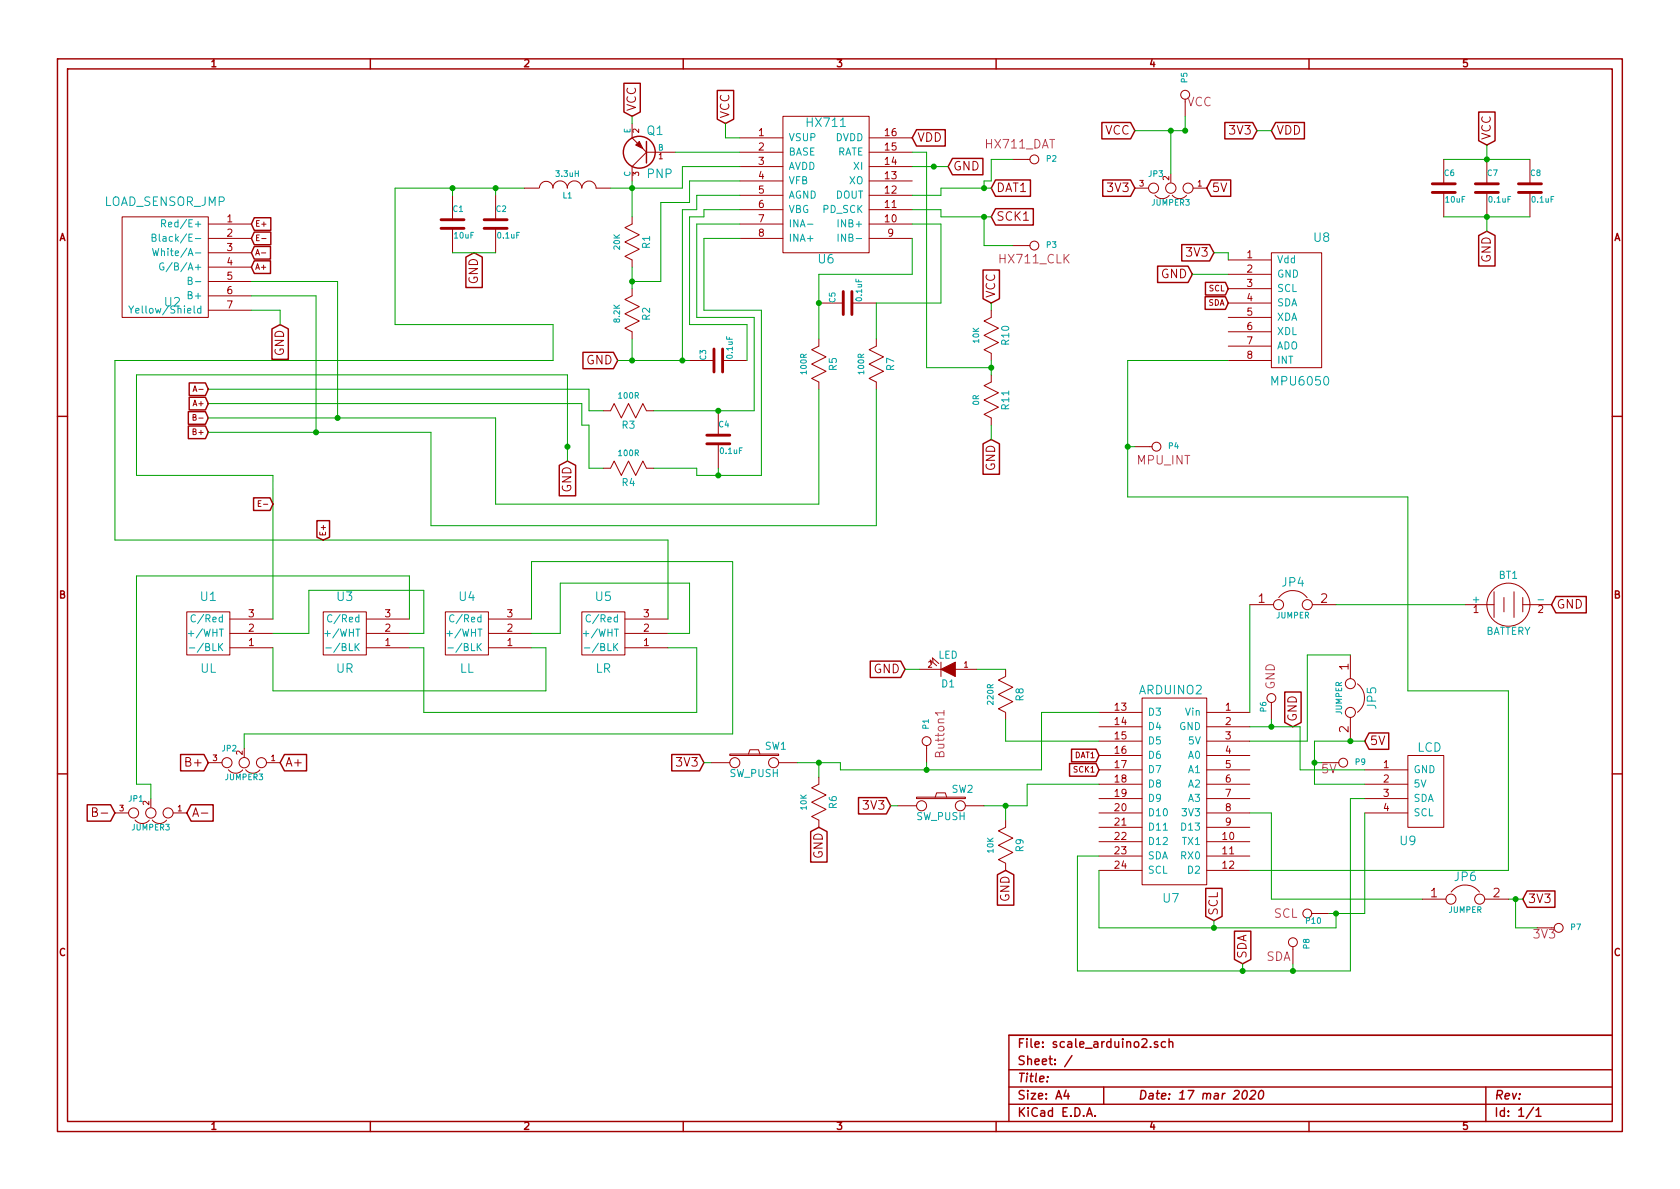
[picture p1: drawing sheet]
<svg xmlns="http://www.w3.org/2000/svg" width="297mm" height="210mm" viewBox="0 0 297 210" stroke-linecap="round" stroke-linejoin="round" font-family="sans-serif">
<g fill="none" stroke="#a00000" stroke-width=".25">
<path d="M10.2 10.4h276.6v189.7h-276.6zM11.9 12.2h273.2v186.1h-273.2zM65.5 10.4v1.8M110.3 14.7h2.9v5.1l-1.4 .8-1.5-.8zM120.8 10.4v1.8M126.8 16h2.9v5.1l-1.4 .7-1.5-.7zM176.1 10.4v1.8M231.4 10.4v1.8M261.4 19.8h2.9v5.1l-1.4 .7-1.5-.7zM45 38.5h2.9v2.2h-2.9l-.6-1.1zM162.1 22.9h5v2.9h-5l-.8-1.4zM168.4 28h5.4v2.9h-5.4l-.8-1.4z"/>
<path d="M176 31.8h6.2v2.9h-6.2l-.7-1.4zM176 36.9h6.7v2.9h-6.7l-.7-1.5zM194.8 21.7h5.1l.8 1.4-.8 1.5h-5.1zM195 31.8h4.9l.8 1.5-.8 1.4h-4.9zM214.1 31.8h3.5v2.9h-3.5l-.7-1.4zM216.6 21.7h4.9l.7 1.4-.7 1.5h-4.9zM225.6 21.7h5v2.9h-5l-.8-1.5zM45 43.6h2.8v2.2h-2.8l-.6-1.1zM45 46.1h2.8v2.3h-2.8l-.6-1.2zM45 41h2.9v2.3h-2.9l-.6-1.1zM48.1 58.2l1.4-.8 1.5 .8v5.3h-2.9zM82.4 45.5l1.4-.8 1.5 .8v5.3h-2.9z"/>
<path d="M173.8 47.7h2.9v5.1l-1.4 .8-1.5-.8zM204.7 47.1h5.4l.7 1.4-.7 1.5h-5.4zM208.9 43.3h5l.7 1.4-.7 1.4h-5zM213.1 52.5h3.6l.5 1.1-.5 1.1h-3.6zM213.1 49.9h3.6l.5 1.1-.5 1.2h-3.6zM261.4 41.7l1.5-.8 1.4 .8v5.3h-2.9zM10.2 73.6h1.7M33.3 72.8h3l.5 1.1-.5 1.1h-3zM33.3 75.3h3l.5 1.1-.5 1.2h-3zM33.5 67.7h2.8l.5 1.1-.5 1.1h-2.8zM33.5 70.3h2.8l.5 1.1-.5 1.1h-2.8zM103.1 62.3h5.4l.7 1.4-.7 1.5h-5.4z"/>
<path d="M173.8 78.5l1.5-.8 1.4 .8v5.4h-2.9zM285.1 73.6h1.7M44.8 88h3l.5 1.1-.5 1.2h-3zM56 92.1h2.3v2.9l-1.2 .5-1.1-.5zM98.9 82.3l1.4-.8 1.5 .8v5.4h-2.9zM153.9 116.9h5.4l.7 1.5-.7 1.4h-5.4zM275.1 105.5h5.4v2.9h-5.4l-.8-1.5zM10.2 136.8h1.7M31.9 133.4h4.2l.7 1.5-.7 1.4h-4.2zM50.3 133.4h3.9v2.9h-3.9l-.8-1.4zM118.8 133.4h4.9l.8 1.5-.8 1.4h-4.9zM189.1 135h4.7l.5 1.1-.5 1.2h-4.7z"/>
<path d="M189.5 132.5h4.3l.5 1.1-.5 1.1h-4.3zM227.2 122.4h2.8v5.4l-1.4 .7-1.4-.7zM242.1 129.6h3.4v2.9h-3.4l-.8-1.4zM285.1 136.8h1.7M15.4 142.3h4.2l.7 1.5-.7 1.4h-4.2zM33.8 142.3h3.9v2.9h-3.9l-.8-1.4zM143.3 147.1l1.5-.8 1.4 .8v5.3h-2.9zM151.8 141h4.9l.8 1.5-.8 1.4h-4.9zM176.4 154.7l1.4-.8 1.4 .8v5.4h-2.8zM213.2 157.1h2.9v4.9l-1.5 .8-1.4-.8zM270 157.6h4.9v2.8h-4.9l-.8-1.4zM218.3 164.7h2.9v5l-1.5 .7-1.4-.7z"/>
<path d="M65.5 198.3v1.8M120.8 198.3v1.8M176.1 198.3v1.8M178.4 189.2h106.7M178.4 195.3h106.7M178.4 192.2h106.7M185.2 190.4v.1M188.5 192.8l-.4 1h1M188.8 193.3v1.1M189.5 186.7l-1.3 1.9M192.1 197.4l.5-1.5 .5 1.5M192.3 197h.7"/>
<path d="M193.6 197.3v.1M195.1 192.2v3.1M203.4 185.1v.1M204.7 184.3l-.4-.1-.2 .2 .1 .2 .5 .2v.3h-.6M206.1 184.3a.48 .48 0 0 0-.7 0v.8l.2 .1 .5-.1M206.7 184.3h.1a.36 .36 0 0 1 .6 .1v.8M206.7 183.7v1.5M219.9 193l.3-.2a.88 .88 0 0 1-.3 1.6l-.3-.3a1.19 1.19 0 0 1 .3-1.1zM221.2 193l.2-.2h.3l.3 .3-.1 .4-1 .9h1M222.8 193l.3-.2a.88 .88 0 0 1-.3 1.6l-.3-.3a1.19 1.19 0 0 1 .3-1.1zM231.4 198.3v1.8M262.7 192.2v6.1"/>
<path d="M271.1 195.8l-1.3 2M271.6 196.3l.4-.4v1.5M271.6 197.4h.9M285.1 183.1h-106.7v15.2"/>
<circle cx="113" cy="26.9" r="2.82"/>
</g>
<g fill="none" stroke="#a00000" stroke-width=".18">
<path d="M209.5 18v2.6M21.6 38.3h15.2v17.8h-15.2zM36.8 39.6h7.6M80 34.5v4.4M87.6 34.5v4.4M92.7 33.3h2.5M95.4 33.2a1.19 1.19 0 0 1 1.2-1.1 1.19 1.19 0 0 1 1.2 1.2M97.8 33.2a1.27 1.27 0 0 1 1.2-1.2 1.27 1.27 0 0 1 1.3 1.3M100.3 33.2a1.27 1.27 0 0 1 1.3-1.2 1.27 1.27 0 0 1 1.2 1.3M102.9 33.2a1.24 1.24 0 0 1 1.3-1.2 1.24 1.24 0 0 1 1.2 1.3M105.4 33.3h2.5M111.8 21.8v2.6l.8 .9"/>
<path d="M111.8 38.3v1.3l-1.3 .7 2.5 1.2-2.5 1.3 2.5 1.3-2.5 1.2 1.3 .7M113.7 26.3l.6 .6M114.3 26.9h5.1M114.3 26.9l-2.5 2.6v2.5M130.8 24.4h7.6M130.8 26.9h7.6M130.8 29.5h7.6M130.8 32h7.6M130.8 34.5h7.6M130.8 37.1h7.6M130.8 39.6h7.6M138.4 20.6h15.3v24.1h-15.3z"/>
<path d="M153.7 24.4h7.6M153.7 26.9h7.6M153.7 29.5h7.6M153.7 32h7.6M153.7 34.5h7.6M153.7 37.1h7.6M153.7 39.6h7.6M179.1 28.2h3M200.7 33.3h2.4M204.2 34.5a1.62 1.62 0 0 0 2.5 0M207.3 34.5a1.62 1.62 0 0 0 2.5 0M210.9 33.3h2.5"/>
<path d="M255.3 28.2v4.3M255.3 34v4.3M262.9 28.2v4.3M262.9 34v4.3M270.5 28.2v4.3M270.5 34v4.3M36.8 42.2h7.6M36.8 44.7h7.6M36.8 47.2h7.6M36.8 49.8h7.6M36.8 52.3h7.6M36.8 54.9h7.6"/>
<path d="M46.2 44.7h.8M46.3 42.2h.7M80 40.4v4.3M87.6 40.4v4.3M111.8 52.3l-1.3 .7 2.5 1.2-2.5 1.3 2.5 1.3-2.5 1.2 1.3 .7M111.8 46v1.2M111.8 51v1.3M111.8 58.7v1.2M130.8 42.2h7.6M144.8 59.9v1.3M144.8 53.6h4.3M150.6 53.6h4.3"/>
<path d="M153.7 42.2h7.6M154.9 59.9v1.3M175.3 56.1l-1.3 .7 2.5 1.2-2.5 1.3 2.5 1.3-2.5 1.2 1.3 .7M175.3 54.9v1.2M179.1 43.4h3M217.2 53.6h7.6M217.2 46h7.6M217.2 48.5h7.6M217.2 51h7.6M217.2 56.1h7.6M217.2 58.7h7.6M224.8 44.7h8.9v20.3h-8.9z"/>
<path d="M34.1 69.2l.4-1 .3 1M34.1 73.8l.5-.1v-.3l-.5-.1v1h.4l.2-.3-.2-.2M35.2 73.9h.7M106.7 72.6h1.2l.7-1.2 1.3 2.5 1.2-2.5 1.3 2.5 1.3-2.5 .6 1.2h1.3M121.9 63.7h4.3M127 72.6v4.4M127 78.5v4.3M127.8 63.7h4.3M144.8 61.2l-1.3 .6 2.5 1.3-2.5 1.3 2.5 1.3-2.5 1.2 1.3 .7M144.8 67.6v1.2M154.9 61.2l-1.2 .6 2.5 1.3-2.5 1.3 2.5 1.3-2.5 1.2 1.2 .7M154.9 67.6v1.2"/>
<path d="M175.3 66.3v1.3l-1.3 .6 2.5 1.3-2.5 1.2 2.5 1.3-2.5 1.3 1.3 .6M175.3 62.5v1.2M175.3 73.9v1.3M200.7 79h3M217.2 63.7h7.6M217.2 61.2h7.6M45.7 89h.3M46.2 88.5h-.5v1.1h.5M46.6 89.2h.7M106.7 82.8h1.2l.7-1.3 1.3 2.6 1.2-2.6 1.3 2.6 1.3-2.6 .6 1.3h1.3M33 108.2h7.6v7.6h-7.6zM40.6 114.5h7.7"/>
<path d="M40.6 112h7.7M40.6 109.5h7.7M57.1 108.2h7.7v7.6h-7.7zM64.8 114.5h7.6M64.8 112h7.6M64.8 109.5h7.6M78.7 108.2h7.7v7.6h-7.7zM86.4 114.5h7.6M86.4 112h7.6M86.4 109.5h7.6M102.9 108.2h7.6v7.6h-7.6zM110.5 114.5h7.6"/>
<path d="M110.5 112h7.6M110.5 109.5h7.6M162.6 118.4h3.8M164.6 117.3l-.1-.6 1.1 1M165 117l-.2-.7 1.2 1M166.4 117.1v2.5M168.9 118.4h3.8M177.8 118.4v1.2l-1.3 .7 2.6 1.2-2.6 1.3 2.6 1.3-2.6 1.2 1.3 .7M221 106.9h4.2M226.1 105.7a3.2 3.2 0 0 1 5 0M232 106.9h4.2M238.8 115.8v4.2"/>
<path d="M259.1 106.9h5.1M264.2 104.6v4.6M265.9 105.7v2.5M267.7 104.6v4.6M269.2 106.9h5.1M269.2 105.7v2.5M36.8 134.9h2.4M40.4 136.1a1.62 1.62 0 0 0 2.5 0M43.4 136.1a1.62 1.62 0 0 0 2.5 0M47.1 134.9h2.4M125.7 134.9h3.3M129 133.3h8.7v.3h-8.7z"/>
<path d="M132.3 133.3l.3-.7h1.5l.3 .7M137.7 134.9h3.3M144.8 137.4v1.3l-1.3 .6 2.5 1.3-2.5 1.3 2.5 1.2-2.5 1.3 1.3 .6M163.8 131.8v3.1M177.8 126v1.2M194.3 126h7.6M194.3 128.5h7.6M194.3 131.1h7.6M194.3 133.6h7.6M194.3 136.1h7.6M194.3 138.7h7.6M201.9 123.4h11.5v33.1h-11.5z"/>
<path d="M213.4 126h7.6M213.4 128.5h7.6M213.4 131.1h7.6M213.4 133.6h7.6M213.4 136.1h7.6M213.4 138.7h7.6M224.8 124.2v3M238.8 126.9v4.2M240 120.9a3.2 3.2 0 0 1 0 5.1M241.3 136.1h7.6M241.3 138.7h7.6M248.9 133.6h6.4v12.7h-6.4z"/>
<path d="M16.4 143.6h.5l.2-.2 .1-.3-.2-.2-.6-.1v1.6h.5l.3-.3a.41 .41 0 0 0-.3-.5M17.9 143.8h1.1M20.3 143.8h2.4M23.9 145a1.62 1.62 0 0 0 2.5 0M26.9 145a1.62 1.62 0 0 0 2.5 0M30.6 143.8h2.4M35.6 143.8h1.2M144.8 145.1v1.2M158.7 142.5h3.4M162.1 141h8.6v.2h-8.6zM165.4 141l.2-.8h1.5l.3 .8M170.7 142.5h3.3"/>
<path d="M177.8 146.3l-1.3 .6 2.6 1.3-2.6 1.3 2.6 1.2-2.6 1.3 1.3 .6M177.8 145v1.3M177.8 152.7v1.2M194.3 141.2h7.6M194.3 143.8h7.6M194.3 146.3h7.6M194.3 148.8h7.6M194.3 151.4h7.6M194.3 153.9h7.6M213.4 141.2h7.6M213.4 143.8h7.6M213.4 146.3h7.6"/>
<path d="M213.4 148.8h7.6M213.4 151.4h7.6M213.4 153.9h7.6M241.3 141.2h7.6M241.3 143.8h7.6M251.5 159h4.2M256.6 157.7a3.2 3.2 0 0 1 5 .1M262.5 159h4.2M228.6 167.4v.5M231.9 161.5h3"/>
<circle cx="209.5" cy="16.8" r=".79"/>
<circle cx="182.9" cy="28.2" r=".79"/>
<circle cx="204" cy="33.3" r=".89"/>
<circle cx="207" cy="33.3" r=".91"/>
<circle cx="210.1" cy="33.3" r=".89"/>
<circle cx="182.9" cy="43.4" r=".79"/>
<circle cx="204.5" cy="79" r=".79"/>
<circle cx="226.1" cy="106.9" r=".89"/>
<circle cx="231.1" cy="106.9" r=".89"/>
<circle cx="266.7" cy="106.9" r="3.8"/>
<circle cx="40.1" cy="134.9" r=".89"/>
<circle cx="43.2" cy="134.9" r=".91"/>
<circle cx="46.2" cy="134.9" r=".89"/>
<circle cx="129.9" cy="134.9" r=".89"/>
<circle cx="136.8" cy="134.9" r=".89"/>
<circle cx="163.8" cy="131.1" r=".79"/>
<circle cx="224.8" cy="123.4" r=".79"/>
<circle cx="237.5" cy="134.9" r=".79"/>
<circle cx="238.8" cy="120.9" r=".89"/>
<circle cx="238.8" cy="126" r=".89"/>
<circle cx="23.6" cy="143.8" r=".89"/>
<circle cx="26.7" cy="143.8" r=".91"/>
<circle cx="29.7" cy="143.8" r=".89"/>
<circle cx="162.9" cy="142.5" r=".89"/>
<circle cx="169.8" cy="142.5" r=".89"/>
<circle cx="256.5" cy="159" r=".89"/>
<circle cx="261.6" cy="159" r=".89"/>
<circle cx="228.6" cy="166.6" r=".79"/>
<circle cx="231.1" cy="161.5" r=".79"/>
<circle cx="275.6" cy="164.1" r=".79"/>
</g>
<g fill="none" stroke="#00a0a0" stroke-width=".18">
<path d="M28.6 39.5h.6v-.5l-.1-.1h-.5v1.2M28.9 39.5l.4 .6M142.8 39.6h.9M22.8 54.1l.4 .7 .4-.7M23.2 54.8v.6M26.9 42h.5l.2-.2-.1-.3-.6-.1v1.3h.5l.2-.2v-.2l-.3-.3M27 43.9l.3 1.3 .2-.9 .3 .9 .3-1.3M28.2 41.4v1.1l.1 .2M28.9 46.6a.59 .59 0 0 0-.7 .5 .59 .59 0 0 0 .7 .6l.1-.5h-.2M33.3 49.6h.5l.1-.2v-.3l-.6-.1v1.3h.5l.1-.1 .1-.3-.3-.3M34.5 49.8h1M148.2 41.4v1.3"/>
<path d="M33.3 112h1M33.5 114.6h.9M34.5 108.8a.5 .5 0 0 0-.6 0 .5 .5 0 0 0-.1 .6 .45 .45 0 0 0 .2 .5 .45 .45 0 0 0 .5-.1M57.4 112h1M57.6 114.6h1M58.7 108.8a.5 .5 0 0 0-.6 0 .5 .5 0 0 0-.2 .6 .45 .45 0 0 0 .2 .5 .45 .45 0 0 0 .6-.1M79 112h1M79.2 114.6h1M80.3 108.8a.5 .5 0 0 0-.7 0 .5 .5 0 0 0-.1 .6 .45 .45 0 0 0 .2 .5 .45 .45 0 0 0 .6-.1M103.1 112h1M103.3 114.6h1M104.4 108.8a.5 .5 0 0 0-.6 0 .5 .5 0 0 0-.2 .6 .45 .45 0 0 0 .3 .5 .45 .45 0 0 0 .5-.1"/>
</g>
<path d="M114.3 25v3.8z" fill="#a00000" stroke="#a00000" stroke-width=".25"/>
<g fill="#a00000" stroke="#a00000" stroke-width=".18">
<path d="M112.4 25.6l.6-.6 .7 1.3z"/>
<path d="M166.4 118.4l2.5-1.3v2.5z"/>
</g>
<g fill="none" stroke="#a00000" stroke-width=".51">
<path d="M78 38.9h4M85.6 38.9h4.1M253.2 34h4.1M253.2 32.5h4.1M260.9 34h4M260.9 32.5h4M268.5 34h4M268.5 32.5h4M78 40.4h4M85.6 40.4h4.1M149.1 51.6v4M150.6 51.6v4"/>
<path d="M125 78.5h4M125 77h4M126.2 61.7v4.1M127.8 61.7v4.1"/>
</g>
<g fill="none" stroke="#00a000" stroke-width=".18">
<path d="M80 33.3v1.2M87.6 33.3v1.2M92.7 33.3h-22.9v24.1h28v6.3h-77.5v31.8h97.8v14M111.8 20.6v1.2M111.8 32v6.3M119.4 26.9h11.4M128.3 21.8v2.6h2.5M130.8 29.5h-10.2v3.8h-12.7M130.8 34.5h-7.6v2.6h-2.6v26.6M130.8 32h-8.9v3.8h-5.1v14h-5M130.8 37.1h-6.3v1.2h-2.6v19.1h10.2v6.3M130.8 39.6h-7.6v16.5h10.1v16.5h-17.7"/>
<path d="M161.3 26.9h2.5v38.1h11.5M161.3 29.5h6.3M161.3 37.1h5.1v1.2h8.9M161.3 39.6h5.1v14h-11.5v6.3M174 38.3v5.1h5.1M175.3 33.3h-8.9v1.2h-5.1M179.1 28.2h-3.8v3.8h-1.3v1.3M207 23.1v7.6M209.5 20.6v2.5h-8.8M222.2 23.1h2.6M255.3 38.3h15.2M255.3 28.2h15.2"/>
<path d="M262.9 25.6v2.6M262.9 38.3v2.6M44.4 49.8h15.3v24.1M44.4 54.9h5.1v2.5M44.4 52.3h11.5v24.1M80 44.7h7.6M111.8 47.2v3.8M111.8 59.9v3.8M130.8 42.2h-6.3v12.7h10.1v29.2h-11.4v-1.3h-7.6M161.3 42.2v6.3h-16.5v11.4M175.3 53.6v1.3M210.8 48.5h6.4"/>
<path d="M214.6 44.7h2.6v1.3M36.8 68.8h67.3v3.8h2.6M36.8 71.4h66.1v3.8h1.2v7.6h2.6M109.2 63.7h12.7M144.8 68.8v20.3h-57.2v-15.2h-50.8M154.9 68.8v24.2h-78.7v-16.6h-39.4M175.3 63.7v2.6M175.3 75.2v2.5M199.4 79h1.3M217.2 63.7h-17.8v24.2h49.5v34.3h17.8v31.7h-45.7M100.3 81.5v-15.2h-76.2v17.8h24.2v25.4M127 82.8v1.3"/>
<path d="M48.3 114.5v7.7h48.2v-7.7h-2.5M48.3 112h6.3v-7.6h20.3v7.6h-2.5M72.4 114.5h2.5v11.5h48.3v-11.5h-5.1M72.4 109.5v-7.7h-48.3v36.9h2.6v2.5M94 112h5.1v-8.9h22.8v8.9h-3.8M94 109.5v-10.2h35.5v30.5h-86.3v2.5M160 118.4h2.6M172.7 118.4h5.1M221 106.9v19.1M236.2 106.9h22.9M238.8 115.8h-7.7v15.3h-10.1M124.5 134.9h1.2"/>
<path d="M144.8 134.9v2.5M163.8 134.9v1.2M177.8 127.2v3.9h16.5M194.3 138.7h-12.7v3.8h-7.6M194.3 126h-10.2v10.1h-35.5v-1.2h-7.6M221 128.5h8.9v7.6h11.4M224.8 127.2v1.3M232.4 134.9h1.3M241.3 131.1h-8.9v7.6h8.9M157.5 142.5h1.2M177.8 142.5v2.5M194.3 153.9v10.2h41.9v-2.6"/>
<path d="M221 143.8h3.8v15.2h26.7M241.3 141.2h-2.5v30.5h-48.3v-20.3h3.8M241.3 143.8v17.7h-6.4M266.7 159h2.5M268 159v5.1h3.8M214.6 162.8v1.3M219.7 170.4v1.3M228.6 170.4v1.3"/>
</g>
<g fill="#00a000" stroke="#00a000" stroke-width=".25">
<circle cx="111.8" cy="33.3" r=".41"/>
<circle cx="87.6" cy="33.3" r=".41"/>
<circle cx="111.8" cy="49.8" r=".41"/>
<circle cx="127" cy="72.6" r=".41"/>
<circle cx="80" cy="33.3" r=".41"/>
<circle cx="262.9" cy="28.2" r=".41"/>
<circle cx="262.9" cy="38.3" r=".41"/>
<circle cx="111.8" cy="63.7" r=".41"/>
<circle cx="127" cy="84.1" r=".41"/>
<circle cx="120.6" cy="63.7" r=".41"/>
<circle cx="165.1" cy="29.5" r=".41"/>
<circle cx="100.3" cy="79" r=".41"/>
<circle cx="207" cy="23.1" r=".41"/>
<circle cx="177.8" cy="142.5" r=".41"/>
<circle cx="144.8" cy="134.9" r=".41"/>
<circle cx="144.8" cy="53.6" r=".41"/>
<circle cx="55.9" cy="76.4" r=".41"/>
<circle cx="59.7" cy="73.9" r=".41"/>
<circle cx="174" cy="33.3" r=".41"/>
<circle cx="174" cy="38.3" r=".41"/>
<circle cx="268" cy="159" r=".41"/>
<circle cx="209.5" cy="23.1" r=".41"/>
<circle cx="232.4" cy="134.9" r=".41"/>
<circle cx="199.4" cy="79" r=".41"/>
<circle cx="163.8" cy="136.1" r=".41"/>
<circle cx="224.8" cy="128.5" r=".41"/>
<circle cx="238.8" cy="131.1" r=".41"/>
<circle cx="175.3" cy="65" r=".41"/>
<circle cx="219.7" cy="171.7" r=".41"/>
<circle cx="228.6" cy="171.7" r=".41"/>
<circle cx="236.2" cy="161.5" r=".41"/>
<circle cx="214.6" cy="164.1" r=".41"/>
</g>
<path d="M49.4 85.9h.8" fill="none" stroke="#fff" stroke-width=".18"/>
<path d="M166.9 126.1h-1.5l.4 .4M166.9 125.6v.9" fill="none" stroke="#a000a0" stroke-width=".18"/>
<g font-size="2.1" fill="#a00000">
<text x="112.5" y="19.7" transform="rotate(-90 112.5 19.7)">VCC</text>
<text x="129" y="20.9" transform="rotate(-90 129 20.9)">VCC</text>
<text x="195.3" y="23.9">VCC</text>
<text x="217.6" y="23.9">3V3</text>
<text x="225.7" y="23.9">VDD</text>
<text x="162.2" y="25.1">VDD</text>
<text x="263.7" y="24.7" transform="rotate(-90 263.7 24.7)">VCC</text>
<text x="168.6" y="30.2">GND</text>
<text x="176.2" y="34">DAT1</text>
<text x="196" y="34">3V3</text>
<text x="214.3" y="34">5V</text>
<text x="176.2" y="39.1">SCK1</text>
<text x="209.9" y="45.5">3V3</text>
<text x="263.7" y="46.5" transform="rotate(-90 263.7 46.5)">GND</text>
<text x="84.6" y="50.3" transform="rotate(-90 84.6 50.3)">GND</text>
<text x="176" y="52.7" transform="rotate(-90 176 52.7)">VCC</text>
<text x="205.2" y="49.3">GND</text>
<text x="50.3" y="63" transform="rotate(-90 50.3 63)">GND</text>
<text x="103.6" y="64.5">GND</text>
<text x="176" y="83.4" transform="rotate(-90 176 83.4)">GND</text>
<text x="101.1" y="87.2" transform="rotate(-90 101.1 87.2)">GND</text>
<text x="222.5" y="106.7">1</text>
<text x="233.5" y="106.7">2</text>
<text x="275.2" y="107.7">GND</text>
<text x="154.4" y="119.1">GND</text>
<text x="238.5" y="118.5" transform="rotate(-90 238.5 118.5)">1</text>
<text x="229.4" y="127.6" transform="rotate(-90 229.4 127.6)">GND</text>
<text x="238.5" y="129.5" transform="rotate(-90 238.5 129.5)">2</text>
<text x="242.2" y="131.8">5V</text>
<text x="33.1" y="135.6">B+</text>
<text x="50.4" y="135.6">A+</text>
<text x="119.8" y="135.6">3V3</text>
<text x="152.8" y="143.3">3V3</text>
<text x="33.9" y="144.5">A-</text>
<text x="145.5" y="151.9" transform="rotate(-90 145.5 151.9)">GND</text>
<text x="178.6" y="159.6" transform="rotate(-90 178.6 159.6)">GND</text>
<text x="215.4" y="161.9" transform="rotate(-90 215.4 161.9)">SCL</text>
<text x="253" y="158.7">1</text>
<text x="264" y="158.7">2</text>
<text x="270.2" y="159.8">3V3</text>
<text x="220.5" y="169.5" transform="rotate(-90 220.5 169.5)">SDA</text>
<text x="179.9" y="185.4">File: scale_arduino2.sch</text>
<text x="179.9" y="191.5">Title:</text>
<text x="179.9" y="188.4">Sheet: /</text>
<text x="179.9" y="197.6">KiCad E.D.A.</text>
<text x="179.9" y="194.5">Size: A4</text>
<text x="201.2" y="194.5">Date: 17 mar 2020</text>
<text x="264.2" y="194.5">Rev:</text>
<text x="264.2" y="197.6">Id: 1/1</text>
</g>
<g font-size="2.1" fill="#00a0a0">
<text x="114.4" y="23.9">Q1</text>
<text x="142.8" y="22.5">HX711</text>
<text x="114.4" y="31.6">PNP</text>
<text x="18.4" y="36.5">LOAD_SENSOR_JMP</text>
<text x="144.7" y="46.7">U6</text>
<text x="232.3" y="42.8">U8</text>
<text x="29.1" y="54.3">U2</text>
<text x="225.1" y="68.2">MPU6050</text>
<text x="35.5" y="106.3">U1</text>
<text x="59.6" y="106.3">U3</text>
<text x="81.2" y="106.3">U4</text>
<text x="105.3" y="106.3">U5</text>
<text x="226.7" y="103.8">JP4</text>
<text x="35.4" y="119">UL</text>
<text x="59.4" y="119">UR</text>
<text x="81.3" y="119">LL</text>
<text x="105.3" y="119">LR</text>
<text x="201.5" y="122.9">ARDUINO2</text>
<text x="243.4" y="125.3" transform="rotate(-90 243.4 125.3)">JP5</text>
<text x="250.5" y="133">LCD</text>
<text x="247.6" y="149.5">U9</text>
<text x="257.2" y="155.9">JP6</text>
<text x="205.7" y="159.7">U7</text>
</g>
<g font-size="2.1" fill="#a000a0">
<text x="209.8" y="18.9">VCC</text>
<text x="174.3" y="26.3">HX711_DAT</text>
<text x="176.9" y="46.7">HX711_CLK</text>
<text x="201.1" y="82.2">MPU_INT</text>
<text x="225.5" y="122" transform="rotate(-90 225.5 122)">GND</text>
<text x="167.1" y="133.8" transform="rotate(-90 167.1 133.8)">Button1</text>
<text x="233.7" y="136.8">5V</text>
<text x="225.2" y="162.4">SCL</text>
<text x="271.2" y="166">3V3</text>
<text x="223.8" y="170">SDA</text>
</g>
<g font-size="1.8" fill="#a00000">
<text x="37.3" y="11.9">1</text>
<text x="92.7" y="11.9">2</text>
<text x="148" y="11.9">3</text>
<text x="203.3" y="11.9">4</text>
<text x="258.6" y="11.9">5</text>
<text x="134.1" y="24.1">1</text>
<text x="134.1" y="26.7">2</text>
<text x="134.1" y="29.2">3</text>
<text x="156.5" y="29.2">14</text>
<text x="156.5" y="26.7">15</text>
<text x="156.5" y="24.1">16</text>
<text x="134.1" y="31.7">4</text>
<text x="134.1" y="34.3">5</text>
<text x="156.5" y="34.3">12</text>
<text x="156.5" y="31.7">13</text>
<text x="40.2" y="39.4">1</text>
<text x="40.2" y="41.9">2</text>
<text x="134.1" y="36.8">6</text>
<text x="134.1" y="39.4">7</text>
<text x="134.1" y="41.9">8</text>
<text x="156.5" y="39.4">10</text>
<text x="156.5" y="36.8">11</text>
<text x="157" y="41.9">9</text>
<text x="10.4" y="42.7">A</text>
<text x="40.2" y="44.4">3</text>
<text x="40.2" y="47">4</text>
<text x="220.5" y="45.7">1</text>
<text x="285.3" y="42.7">A</text>
<text x="40.2" y="49.5">5</text>
<text x="40.2" y="52.1">6</text>
<text x="220.5" y="48.3">2</text>
<text x="220.5" y="50.8">3</text>
<text x="220.5" y="53.3">4</text>
<text x="40.2" y="54.6">7</text>
<text x="220.5" y="55.9">5</text>
<text x="220.5" y="58.4">6</text>
<text x="220.5" y="61">7</text>
<text x="220.5" y="63.5">8</text>
<text x="10.4" y="105.9">B</text>
<text x="285.3" y="105.9">B</text>
<text x="44" y="111.8">2</text>
<text x="44" y="109.2">3</text>
<text x="68.1" y="111.8">2</text>
<text x="68.1" y="109.2">3</text>
<text x="89.7" y="111.8">2</text>
<text x="89.7" y="109.2">3</text>
<text x="113.8" y="111.8">2</text>
<text x="113.8" y="109.2">3</text>
<text x="260.5" y="108.5">1</text>
<text x="271.9" y="108.5">2</text>
<text x="44" y="114.3">1</text>
<text x="68.1" y="114.3">1</text>
<text x="89.7" y="114.3">1</text>
<text x="113.8" y="114.3">1</text>
<text x="197.2" y="125.7">13</text>
<text x="216.7" y="125.7">1</text>
<text x="197.2" y="128.3">14</text>
<text x="197.2" y="130.8">15</text>
<text x="216.7" y="128.3">2</text>
<text x="216.7" y="130.8">3</text>
<text x="197.2" y="133.3">16</text>
<text x="197.2" y="135.9">17</text>
<text x="216.7" y="133.3">4</text>
<text x="216.7" y="135.9">5</text>
<text x="244.6" y="135.9">1</text>
<text x="197.2" y="143.5">20</text>
<text x="197.2" y="138.4">18</text>
<text x="197.2" y="141">19</text>
<text x="216.7" y="138.4">6</text>
<text x="216.7" y="141">7</text>
<text x="216.7" y="143.5">8</text>
<text x="244.6" y="138.4">2</text>
<text x="244.6" y="141">3</text>
<text x="244.6" y="143.5">4</text>
<text x="197.2" y="146">21</text>
<text x="197.2" y="148.6">22</text>
<text x="216.2" y="148.6">10</text>
<text x="216.7" y="146">9</text>
<text x="197.2" y="151.1">23</text>
<text x="197.2" y="153.7">24</text>
<text x="216.2" y="151.1">11</text>
<text x="216.2" y="153.7">12</text>
<text x="10.4" y="169.1">C</text>
<text x="285.3" y="169.1">C</text>
<text x="37.3" y="199.8">1</text>
<text x="92.7" y="199.8">2</text>
<text x="148" y="199.8">3</text>
<text x="203.3" y="199.8">4</text>
<text x="258.6" y="199.8">5</text>
</g>
<g font-size="1.8" fill="#00a0a0">
<text x="139.4" y="25">VSUP</text>
<text x="139.4" y="27.6">BASE</text>
<text x="147.7" y="25">DVDD</text>
<text x="147.8" y="27.6">RATE</text>
<text x="139.4" y="30.1">AVDD</text>
<text x="139.4" y="32.6">VFB</text>
<text x="139.4" y="35.2">AGND</text>
<text x="147.7" y="35.2">DOUT</text>
<text x="150.1" y="32.6">XO</text>
<text x="151" y="30.1">XI</text>
<text x="29.8" y="40.3">Red/E+</text>
<text x="139.4" y="37.7">VBG</text>
<text x="139.4" y="40.3">INA-</text>
<text x="145.5" y="37.7">PD_SCK</text>
<text x="148.6" y="40.3">INB+</text>
<text x="28.7" y="45.3">White/A-</text>
<text x="28.8" y="42.8">Black/E-</text>
<text x="29.9" y="47.9">G/B/A+</text>
<text x="115" y="43.9" transform="rotate(-90 115 43.9)">R1</text>
<text x="139.4" y="42.8">INA+</text>
<text x="149" y="42.8">INB-</text>
<text x="225.8" y="46.6">Vdd</text>
<text x="33.5" y="53">B+</text>
<text x="225.8" y="49.1">GND</text>
<text x="225.8" y="51.7">SCL</text>
<text x="24.4" y="55.5">Yellow/Shield</text>
<text x="115" y="56.6" transform="rotate(-90 115 56.6)">R2</text>
<text x="225.8" y="54.2">SDA</text>
<text x="225.8" y="56.8">XDA</text>
<text x="225.8" y="59.3">XDL</text>
<text x="148" y="65.5" transform="rotate(-90 148 65.5)">R5</text>
<text x="158.2" y="65.5" transform="rotate(-90 158.2 65.5)">R7</text>
<text x="178.5" y="60.9" transform="rotate(-90 178.5 60.9)">R10</text>
<text x="225.8" y="61.8">ADO</text>
<text x="225.8" y="64.4">INT</text>
<text x="110" y="75.9">R3</text>
<text x="178.5" y="72.4" transform="rotate(-90 178.5 72.4)">R11</text>
<text x="110" y="86">R4</text>
<text x="260.5" y="106.7">+</text>
<text x="265" y="102.4">BT1</text>
<text x="272.1" y="106.7">-</text>
<text x="34.1" y="112.6">+/WHT</text>
<text x="34.5" y="110.1">C/Red</text>
<text x="58.2" y="112.6">+/WHT</text>
<text x="58.6" y="110.1">C/Red</text>
<text x="79.8" y="112.6">+/WHT</text>
<text x="80.2" y="110.1">C/Red</text>
<text x="103.9" y="112.6">+/WHT</text>
<text x="104.4" y="110.1">C/Red</text>
<text x="262.5" y="112.3">BATTERY</text>
<text x="34.9" y="115.2">-/BLK</text>
<text x="59" y="115.2">-/BLK</text>
<text x="80.6" y="115.2">-/BLK</text>
<text x="104.7" y="115.2">-/BLK</text>
<text x="165.9" y="116.5">LED</text>
<text x="166.5" y="121.6">D1</text>
<text x="181" y="123.9" transform="rotate(-90 181 123.9)">R8</text>
<text x="202.9" y="126.6">D3</text>
<text x="202.9" y="129.2">D4</text>
<text x="202.9" y="131.7">D5</text>
<text x="208.4" y="129.2">GND</text>
<text x="209.6" y="126.6">Vin</text>
<text x="210.2" y="131.7">5V</text>
<text x="129" y="137.5">SW_PUSH</text>
<text x="135.3" y="132.6">SW1</text>
<text x="202.9" y="134.2">D6</text>
<text x="202.9" y="136.8">D7</text>
<text x="210.1" y="134.2">A0</text>
<text x="210.1" y="136.8">A1</text>
<text x="249.9" y="136.8">GND</text>
<text x="148" y="143" transform="rotate(-90 148 143)">R6</text>
<text x="168.3" y="140.3">SW2</text>
<text x="202.9" y="139.3">D8</text>
<text x="202.9" y="141.9">D9</text>
<text x="210.1" y="139.3">A2</text>
<text x="210.1" y="141.9">A3</text>
<text x="249.9" y="139.3">5V</text>
<text x="249.9" y="141.9">SDA</text>
<text x="162" y="145.1">SW_PUSH</text>
<text x="202.9" y="144.4">D10</text>
<text x="202.9" y="146.9">D11</text>
<text x="202.9" y="149.5">D12</text>
<text x="209.1" y="146.9">D13</text>
<text x="209.1" y="149.5">TX1</text>
<text x="209.2" y="144.4">3V3</text>
<text x="249.9" y="144.4">SCL</text>
<text x="181" y="150.6" transform="rotate(-90 181 150.6)">R9</text>
<text x="202.9" y="152">SDA</text>
<text x="202.9" y="154.6">SCL</text>
<text x="208.9" y="152">RX0</text>
<text x="210.1" y="154.6">D2</text>
</g>
<g font-size="1.4" fill="#00a0a0">
<text x="210" y="14.6" transform="rotate(-90 210 14.6)">P5</text>
<text x="111.5" y="23.6" transform="rotate(-90 111.5 23.6)">E</text>
<text x="116.3" y="26.7">B</text>
<text x="185" y="28.6">P2</text>
<text x="98.4" y="31.3">3.3uH</text>
<text x="99.5" y="35.1">L1</text>
<text x="111.5" y="31.2" transform="rotate(-90 111.5 31.2)">C</text>
<text x="203.1" y="31.3">JP3</text>
<text x="255.4" y="31.2">C6</text>
<text x="255.6" y="35.9">10uF</text>
<text x="263" y="31.2">C7</text>
<text x="263.3" y="35.9">0.1uF</text>
<text x="270.6" y="31.2">C8</text>
<text x="270.9" y="35.9">0.1uF</text>
<text x="80.1" y="37.5">C1</text>
<text x="87.7" y="37.5">C2</text>
<text x="203.7" y="36.4">JUMPER3</text>
<text x="80.4" y="42.2">10uF</text>
<text x="88" y="42.2">0.1uF</text>
<text x="109.7" y="44.1" transform="rotate(-90 109.7 44.1)">20K</text>
<text x="185" y="43.9">P3</text>
<text x="147.8" y="53.5" transform="rotate(-90 147.8 53.5)">C5</text>
<text x="152.5" y="53.2" transform="rotate(-90 152.5 53.2)">0.1uF</text>
<text x="109.7" y="57" transform="rotate(-90 109.7 57)">8.2K</text>
<text x="124.9" y="63.6" transform="rotate(-90 124.9 63.6)">C3</text>
<text x="129.6" y="63.3" transform="rotate(-90 129.6 63.3)">0.1uF</text>
<text x="173.2" y="60.6" transform="rotate(-90 173.2 60.6)">10K</text>
<text x="109.4" y="70.5">100R</text>
<text x="142.7" y="66.1" transform="rotate(-90 142.7 66.1)">100R</text>
<text x="152.8" y="66.1" transform="rotate(-90 152.8 66.1)">100R</text>
<text x="173.2" y="71.6" transform="rotate(-90 173.2 71.6)">0R</text>
<text x="127.1" y="75.6">C4</text>
<text x="109.4" y="80.7">100R</text>
<text x="127.4" y="80.3">0.1uF</text>
<text x="206.6" y="79.4">P4</text>
<text x="225.7" y="109.4">JUMPER</text>
<text x="175.7" y="124.5" transform="rotate(-90 175.7 124.5)">220R</text>
<text x="224" y="125.9" transform="rotate(-90 224 125.9)">P6</text>
<text x="164.3" y="128.9" transform="rotate(-90 164.3 128.9)">P1</text>
<text x="237.3" y="126.4" transform="rotate(-90 237.3 126.4)">JUMPER</text>
<text x="39.3" y="132.9">JP2</text>
<text x="39.9" y="138">JUMPER3</text>
<text x="239.6" y="135.3">P9</text>
<text x="22.8" y="141.8">JP1</text>
<text x="142.7" y="143.1" transform="rotate(-90 142.7 143.1)">10K</text>
<text x="23.3" y="146.9">JUMPER3</text>
<text x="175.7" y="150.8" transform="rotate(-90 175.7 150.8)">10K</text>
<text x="256.1" y="161.5">JUMPER</text>
<text x="231" y="163.4">P10</text>
<text x="231.6" y="167.8" transform="rotate(-90 231.6 167.8)">P8</text>
<text x="277.7" y="164.5">P7</text>
</g>
<g font-size="1.4" fill="#a00000">
<text x="113" y="23.5" transform="rotate(-90 113 23.5)">2</text>
<text x="116.5" y="28.2">1</text>
<text x="113" y="31.1" transform="rotate(-90 113 31.1)">3</text>
<text x="201.5" y="33">3</text>
<text x="206.8" y="31.9" transform="rotate(-90 206.8 31.9)">2</text>
<text x="211.8" y="33">1</text>
<text x="45.1" y="40.1">E+</text>
<text x="45.1" y="45.2">A-</text>
<text x="45.1" y="47.7">A+</text>
<text x="45.1" y="42.7">E-</text>
<text x="213.7" y="51.6">SCL</text>
<text x="213.5" y="54.1">SDA</text>
<text x="34.3" y="71.9">A+</text>
<text x="34.7" y="69.3">A-</text>
<text x="34.3" y="77">B+</text>
<text x="57.7" y="94.8" transform="rotate(-90 57.7 94.8)">E+</text>
<text x="164.1" y="118.1">2</text>
<text x="170.4" y="118.1">1</text>
<text x="37.6" y="134.6">3</text>
<text x="42.9" y="133.5" transform="rotate(-90 42.9 133.5)">2</text>
<text x="47.9" y="134.6">1</text>
<text x="189.9" y="136.6">SCK1</text>
<text x="190" y="134.1">DAT1</text>
<text x="21.1" y="143.5">3</text>
<text x="26.4" y="142.4" transform="rotate(-90 26.4 142.4)">2</text>
<text x="31.4" y="143.5">1</text>
</g>
<text font-size="1.4" fill="#fff" x="48.3" y="86.4">E-</text>
</svg>
